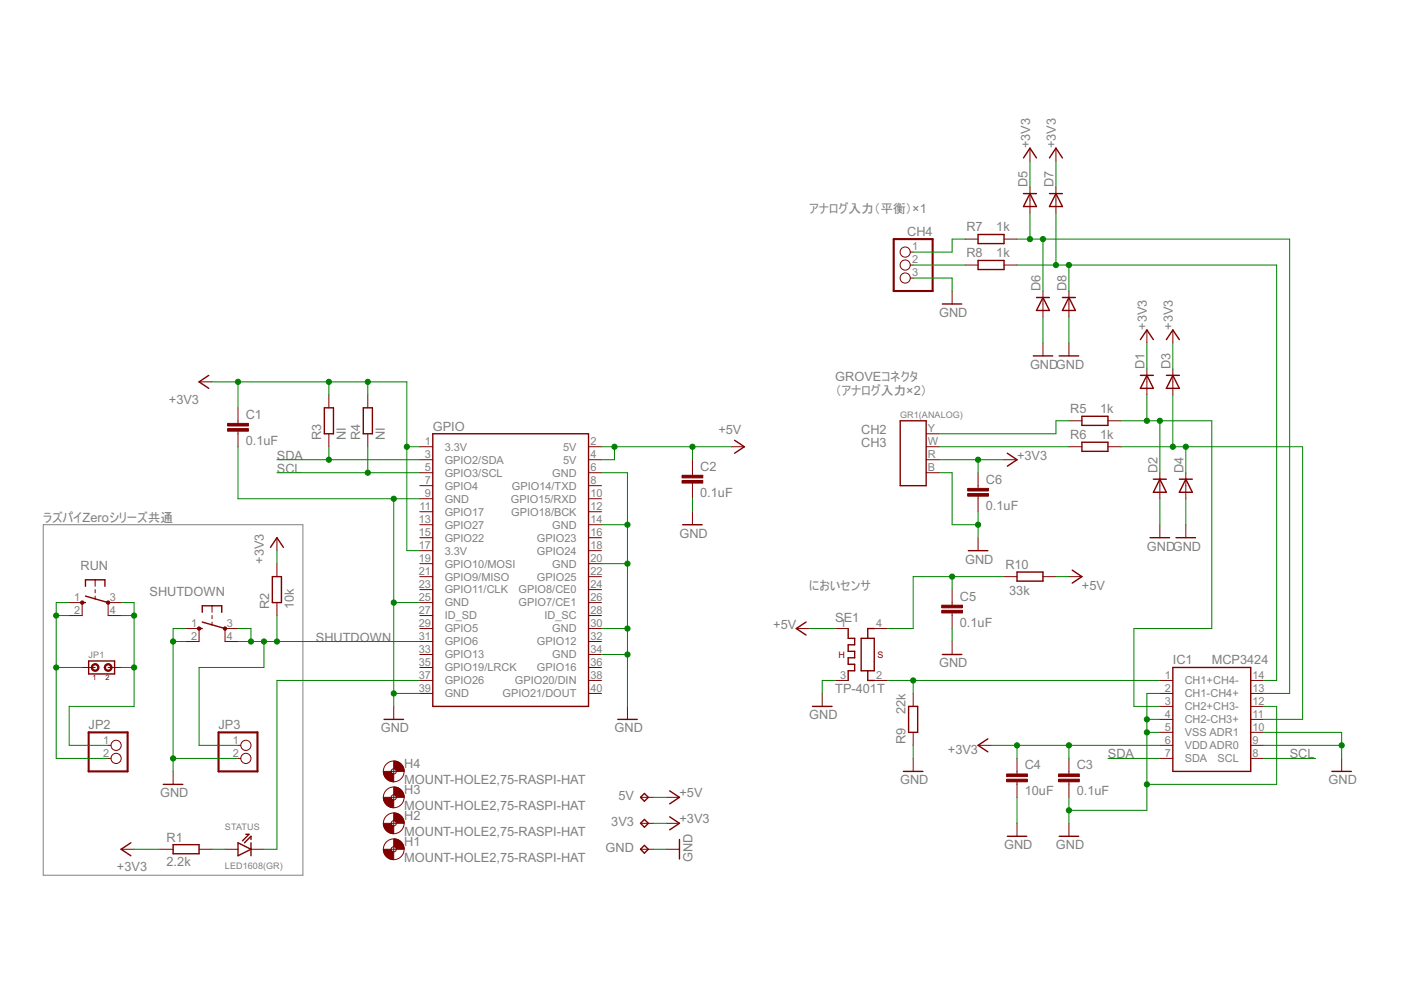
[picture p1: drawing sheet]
<svg xmlns="http://www.w3.org/2000/svg" width="297mm" height="210mm" viewBox="0 0 297 210" stroke-linecap="round" stroke-linejoin="round" font-family="sans-serif">
<path d="M9.2 111.3h55v74.3h-55z" fill="none" stroke="#808080" stroke-width=".21"/>
<g fill="#800000" stroke="#800000" stroke-width=".21">
<path d="M83.5 177.9a2.2 2.2 0 0 1 2.2 2.2h-1.7l-.2-.5-.3-.1z" fill-rule="evenodd"/>
<path d="M81.3 180.1h1.6l.3 .4 .3 .1v1.7a2.2 2.2 0 0 1-2.2-2.2z" fill-rule="evenodd"/>
<path d="M83.5 172.4a2.2 2.2 0 0 1 2.2 2.2h-1.7l-.1-.4-.4-.2z" fill-rule="evenodd"/>
<path d="M81.3 174.6h1.6l.3 .4 .3 .1v1.7a2.2 2.2 0 0 1-2.2-2.2z" fill-rule="evenodd"/>
<path d="M83.5 166.9a2.2 2.2 0 0 1 2.2 2.2h-1.7l-.1-.4-.4-.2z" fill-rule="evenodd"/>
<path d="M81.3 169.1h1.6l.1 .3 .5 .2v1.7a2.2 2.2 0 0 1-2.2-2.2z" fill-rule="evenodd"/>
<path d="M83.5 161.4a2.2 2.2 0 0 1 2.2 2.2h-1.7l-.1-.4-.4-.2z" fill-rule="evenodd"/>
<path d="M81.3 163.6h1.6l.3 .4 .3 .1v1.7a2.24 2.24 0 0 1-2.2-2.2z" fill-rule="evenodd"/>
<path d="M19.5 141a.83 .83 0 0 1 1.4 0 .83 .83 0 0 1-.5 1.3 .83 .83 0 0 1-1.1-.8h.3a.55 .55 0 0 1 .8-.5 .55 .55 0 0 1 .2 .9 .55 .55 0 0 1-.9-.2l-.1-.2h-.3z" fill-rule="evenodd"/>
<path d="M22.3 141a.83 .83 0 0 1 1.3 0 .83 .83 0 0 1-.4 1.3 .83 .83 0 0 1-1.1-.8h.3a.55 .55 0 0 1 .7-.5 .55 .55 0 0 1 .2 .9 .55 .55 0 0 1-.9-.2v-.2h-.3z" fill-rule="evenodd"/>
<circle cx="22.9" cy="127.8" r=".37"/>
<circle cx="17.4" cy="127.8" r=".37"/>
<circle cx="47.7" cy="133.3" r=".36"/>
<circle cx="42.2" cy="133.3" r=".36"/>
</g>
<g fill="none" stroke="#800000" stroke-width=".21">
<path d="M218.4 31.4v2.8M218.4 39.7v5.5M223.9 31.4v2.8M223.9 39.7v5.5M193 53.4h.6M193 56.2h.6M193 58.9h.6M204.6 56.2h2.8M204.6 50.7h2.8M212.9 56.2h2.7M212.9 50.7h2.7M201.9 61.7v2.8"/>
<path d="M221.1 61.7v5.5M221.1 72.7v2.8M226.6 61.7v5.5M226.6 72.7v2.8M243.2 70v2.7M243.2 78.2v5.5M248.7 70v2.7M248.7 78.2v5.5M42.2 81h2.8M50.5 86.5v3.3M50.5 91.4v3.3M69.7 83.7v2.8"/>
<path d="M69.7 92v2.7M78 83.7v2.8M78 92v2.7M89 94.7h2.8M89 97.5h2.8M124.8 94.7h2.7M124.8 97.5h2.7M146.8 97.5v3.3M155.1 94.7h2.7M196.4 94.7h2.7M196.4 97.5h2.7M196.4 92h2.7"/>
<path d="M212.9 97.5h2.7M226.6 94.7h2.8M226.6 89.2h2.8M234.9 94.7h2.8M234.9 89.2h2.8M58.7 114v2.8M58.7 119.5v2.8M89 100.2h2.8M89 103h2.8M89 105.7h2.8M89 108.5h2.8M89 111.3h2.8"/>
<path d="M89 114h2.8M89 116.8h2.8M89 119.5h2.8M124.8 100.2h2.7M124.8 103h2.7M124.8 105.7h2.7M124.8 108.5h2.7M124.8 111.3h2.7M124.8 114h2.7M124.8 116.8h2.7M124.8 119.5h2.7M146.8 102.4v3.3"/>
<path d="M146.8 108.5v2.8M196.4 100.2h2.7M207.4 100.2v3.3M207.4 105.2v3.3M207.4 114v2.8M245.9 100.2v5.5M245.9 111.3v2.7M251.4 100.2v5.5M251.4 111.3v2.7M14.7 127.8h2.7v2.7h-2.7M20.2 122.9v1.4M20.2 125v.7"/>
<path d="M20.2 126.4v.7M25.7 127.8h-2.8v2.7h2.8M39.5 133.3h2.7v2.7h-2.7M45 128.4v1.4M45 130.5v.7M45 131.9v.7M50.5 133.3h-2.8v2.7h2.8M58.7 127.8v2.7M89 122.3h2.8M89 125h2.8M89 127.8h2.8M89 130.5h2.8"/>
<path d="M89 133.3h2.8M89 136h2.8M89 138.8h2.8M124.8 122.3h2.7M124.8 125h2.7M124.8 127.8h2.7M124.8 130.5h2.7M124.8 133.3h2.7M124.8 136h2.7M124.8 138.8h2.7M168.8 133.3h2.8M177.1 133.3h2.7"/>
<path d="M185.4 133.3h2.7M201.9 125v3.3M201.9 130v3.3M201.9 136v2.8M212.9 122.3h2.7M221.1 122.3h2.8M226.6 122.3h2.8M17.4 141.5h2.8M22.9 141.5h2.8M22.9 158h.6M50.5 158h.6M83.5 149.8v2.7"/>
<path d="M89 141.5h2.8M89 144.3h2.8M89 147h2.8M124.8 141.5h2.7M124.8 144.3h2.7M124.8 147h2.7M133 149.8v2.7M174.3 147v2.8M177.1 144.3h2.7M185.4 144.3h2.7M193.6 147v2.8M193.6 155.3v2.7"/>
<path d="M207.4 158h2.7M245.9 144.3h2.8M245.9 147h2.8M245.9 158h2.8M245.9 149.8h2.8M245.9 152.5h2.8M245.9 155.3h2.8M265.2 144.3h2.7M265.2 147h2.7M265.2 158h2.7M265.2 149.8h2.7M265.2 152.5h2.7"/>
<path d="M265.2 155.3h2.7M22.9 160.8h.6M36.7 163.6v2.7M50.5 160.8h.6M82.9 174.6h1.1M82.9 169.1h1.1M82.9 163.6h1.1M83.5 163v1.1M83.5 168.5v1.1M83.5 174v1.1M83.5 179.5v1.1M135.8 174.6h2.8"/>
<path d="M135.8 169.1h2.8M141.3 174.6h2.8M141.3 169.1h2.8M193.6 160.8v2.8M215.6 160.8v3.3M215.6 165.8v3.3M215.6 174.6v2.7M226.6 160.8v3.3M226.6 165.8v3.3M226.6 174.6v2.7M245.9 160.8h2.8M265.2 160.8h2.7"/>
<path d="M284.5 160.8v2.8M25.7 180.1h2.7M33.9 180.1h2.8M42.2 180.1h2.8M47.7 180.1h2.8M53.2 180.1h2.8M82.9 180.1h1.1M135.8 180.1h2.8M141.3 180.1h2.8"/>
<circle cx="191.9" cy="53.4" r="1.08"/>
<circle cx="191.9" cy="58.9" r="1.08"/>
<circle cx="191.9" cy="56.2" r="1.08"/>
<circle cx="24.6" cy="158" r="1.08"/>
<circle cx="52.1" cy="158" r="1.08"/>
<circle cx="24.6" cy="160.8" r="1.08"/>
<circle cx="52.1" cy="160.8" r="1.08"/>
<circle cx="83.5" cy="169.1" r="2.2"/>
<circle cx="83.5" cy="163.6" r="2.2"/>
<circle cx="83.5" cy="174.6" r="2.2"/>
<circle cx="83.5" cy="163.6" r=".55"/>
<circle cx="83.5" cy="169.1" r=".55"/>
<circle cx="83.5" cy="174.6" r=".55"/>
<circle cx="83.5" cy="180.1" r="2.2"/>
<circle cx="83.5" cy="180.1" r=".55"/>
</g>
<g fill="none" stroke="#800000" stroke-width=".3">
<path d="M217 33.5l1.4-2.1 1.4 2.1M222.5 33.5l1.4-2.1 1.4 2.1M207.4 49.7h5.5v1.9h-5.5zM207.4 55.2h5.5v1.9h-5.5zM217 41h2.8M218.4 41l1.4 2.8h-2.8zM222.5 41h2.8M223.9 41l1.4 2.8h-2.8zM44.3 79.6l-2.1 1.4 2.1 1.3M199.8 64.5h4.1M219.1 75.5h4.1M219.8 63.1h2.7"/>
<path d="M221.1 63.1l1.4 2.7h-2.7zM224.6 75.5h4.1M225.3 63.1h2.7M226.6 63.1l1.4 2.7h-2.7zM241.8 79.6h2.7M241.8 72l1.4-2 1.3 2M243.2 79.6l1.3 2.7h-2.7zM247.3 79.6h2.7M247.3 72l1.4-2 1.3 2M248.7 79.6l1.3 2.7h-2.7zM68.8 86.5h1.9v5.5h-1.9zM77 86.5h2v5.5h-2z"/>
<path d="M91.8 92h33v57.8h-33zM155.7 93.3l2.1 1.4-2.1 1.4M190.9 89.2h5.5v13.8h-5.5zM213.6 96.1l2 1.4-2 1.3M229.4 88.3h5.5v1.9h-5.5zM229.4 93.8h5.5v1.9h-5.5zM57.3 116.1l1.4-2.1 1.4 2.1M144.7 111.3h4.2M205.3 116.8h4.1M243.8 114h4.2M244.5 101.6h2.8M245.9 101.6l1.4 2.8h-2.8z"/>
<path d="M249.3 114h4.2M250 101.6h2.8M251.4 101.6l1.4 2.8h-2.8zM17.4 127.8h.7M18.1 124.3v-1.4h4.1v1.4M18.1 126.4l4.8 1.4M42.2 133.3h.7M42.9 129.8v-1.4h4.1v1.4M42.9 131.9l4.8 1.4M57.7 122.3h2v5.5h-2zM170.9 131.9l-2.1 1.4 2.1 1.3M179.8 133.3v2h1.4v1.4h-1.4v1.4h1.4v1.4h-1.4v1.3h1.4v1.4h-1.4v2.1"/>
<path d="M182.6 135.3h2.8v6.9h-2.8zM185.4 133.3h-1.4v2M199.8 138.8h4.1M215.6 121.3h5.5v1.9h-5.5zM227.3 120.9l2.1 1.4-2.1 1.3M18.8 140.1h5.5v2.8h-5.5zM81.4 152.5h4.2M131 152.5h4.1M172.3 149.8h4.1M184 142.2v2.1h1.4M192.6 149.8h2v5.5h-2zM209.4 156.7l-2 1.3 2 1.4"/>
<path d="M248.7 141.5h16.5v22.1h-16.5zM27.7 178.7l-2 1.4 2 1.3M34.6 166.3h4.2M36.7 179.1h5.5v1.9h-5.5zM50.5 178.7l2.7 1.4-2.7 1.3zM52.1 176.9h.7l-1.4 1.4M53.2 178v-.7l-1.4 1.4M53.2 178.7v2.7M136.6 168.2l.9 .9-.9 .8-.8-.8zM136.6 173.7l.9 .9-.9 .8-.8-.8zM136.6 179.2l.9 .9-.9 .8-.8-.8zM142 167.7l2.1 1.4-2.1 1.3"/>
<path d="M142 173.2l2.1 1.4-2.1 1.3M144.1 178v4.1M191.5 163.6h4.2M213.6 177.3h4.1M224.6 177.3h4.1M282.4 163.6h4.1"/>
</g>
<path d="M189.5 50.7h8.2v11h-8.2zM18.8 155.3h8.3v8.3h-8.3zM46.3 155.3h8.3v8.3h-8.3z" fill="none" stroke="#800000" stroke-width=".44"/>
<g fill="#800000" stroke="#800000" stroke-width=".21">
<path d="M48.3 90.9h4.4v.5h-4.4z"/>
<path d="M48.3 89.8h4.4v.5h-4.4z"/>
<path d="M144.6 101.9h4.4v.5h-4.4z"/>
<path d="M144.6 100.8h4.4v.5h-4.4z"/>
<path d="M224.4 165.2h4.4v.6h-4.4z"/>
<path d="M224.4 164.1h4.4v.6h-4.4z"/>
<path d="M199.7 129.4h4.4v.6h-4.4z"/>
<path d="M199.7 128.3h4.4v.6h-4.4z"/>
<path d="M205.2 104.6h4.4v.6h-4.4z"/>
<path d="M205.2 103.5h4.4v.6h-4.4z"/>
<path d="M213.4 165.2h4.4v.6h-4.4z"/>
<path d="M213.4 164.1h4.4v.6h-4.4z"/>
</g>
<g fill="none" stroke="#008000" stroke-width=".21">
<path d="M218.4 34.2v5.5M223.9 34.2v5.5M193.6 58.9h8.3v2.8M193.6 56.2h11M204.6 50.7h-2.7v2.7h-8.3M215.6 50.7h57.8v96.3h-5.5M215.6 56.2h55.1v88.1h-2.8M218.4 45.2v5.5M221.1 50.7v11M223.9 45.2v11M226.6 56.2v5.5M221.1 67.2v5.5"/>
<path d="M226.6 67.2v5.5M243.2 72.7v5.5M248.7 72.7v5.5M45 81h41.3v35.8h2.7M50.5 94.7v11h38.5M50.5 81v5.5M58.7 97.5h30.3M69.7 81v2.7M69.7 94.7v2.8M78 81v2.7M78 94.7v5.5M86.3 94.7h2.7"/>
<path d="M127.5 94.7h27.6M130.3 94.7v2.8h-2.8M146.8 94.7v2.8M199.1 94.7h27.5M199.1 97.5h13.8M207.4 97.5v2.7M226.6 89.2h-2.7v2.8h-24.8M237.7 89.2h19.2v44.1h-16.5v16.5h5.5M237.7 94.7h38.5v57.8h-8.3M243.2 83.7v5.5M245.9 89.2v11M248.7 83.7v11"/>
<path d="M251.4 94.7v5.5M58.7 116.8v2.7M58.7 100.2h30.3M83.5 105.7v44.1M127.5 100.2h5.5v49.6M127.5 119.5h5.5M127.5 111.3h5.5M146.8 105.7v2.8M199.1 100.2h2.8v11.1h5.5M207.4 108.5v5.5M245.9 105.7v5.6M251.4 105.7v5.6"/>
<path d="M11.9 130.5h2.8M14.7 127.8h-2.8v33h11M25.7 127.8h2.7v22h-13.7v8.2h8.2M25.7 130.5h2.7M36.7 136h2.8M39.5 133.3h-2.8v30.3M50.5 136h38.5M50.5 133.3h2.7v2.7M56 136v5.5h-13.8v16.5h8.3M58.7 130.5v5.5M83.5 127.8h5.5M127.5 133.3h5.5"/>
<path d="M127.5 138.8h5.5M171.6 133.3h5.5M201.9 122.3v2.7M201.9 133.3v2.7M212.9 122.3h-19.3v11h-5.5M223.9 122.3h2.7M11.9 141.5h5.5M25.7 141.5h2.7M83.5 147h5.5M89 144.3h-30.3v35.8h-2.7M177.1 144.3h-2.8v2.7M188.1 144.3h57.8"/>
<path d="M193.6 144.3v2.7M193.6 158v2.8M210.1 158h35.8M215.6 158v2.8M226.6 158v2.8M243.2 155.3h2.7M243.2 152.5h2.7M245.9 147h-2.7v24.8h-16.6M267.9 158h16.6M267.9 149.8h2.8v16.5h-27.5M267.9 155.3h16.6v5.5M36.7 160.8h13.8"/>
<path d="M138.6 174.6h2.7M138.6 169.1h2.7M215.6 169.1v5.5M226.6 169.1v5.5M234.9 160.8h11M267.9 160.8h11M28.4 180.1h5.5M45 180.1h2.7M138.6 180.1h2.7"/>
</g>
<g fill="#008000" stroke="#008000" stroke-width=".21">
<circle cx="28.4" cy="130.5" r=".55"/>
<circle cx="28.4" cy="141.5" r=".55"/>
<circle cx="11.9" cy="130.5" r=".55"/>
<circle cx="11.9" cy="141.5" r=".55"/>
<circle cx="53.2" cy="136" r=".55"/>
<circle cx="58.7" cy="136" r=".55"/>
<circle cx="56" cy="136" r=".55"/>
<circle cx="36.7" cy="136" r=".55"/>
<circle cx="36.7" cy="160.8" r=".55"/>
<circle cx="83.5" cy="147" r=".55"/>
<circle cx="83.5" cy="127.8" r=".55"/>
<circle cx="83.5" cy="105.7" r=".55"/>
<circle cx="133" cy="111.3" r=".55"/>
<circle cx="133" cy="119.5" r=".55"/>
<circle cx="133" cy="133.3" r=".55"/>
<circle cx="133" cy="138.8" r=".55"/>
<circle cx="226.6" cy="171.8" r=".55"/>
<circle cx="243.2" cy="155.3" r=".55"/>
<circle cx="243.2" cy="152.5" r=".55"/>
<circle cx="243.2" cy="166.3" r=".55"/>
<circle cx="207.4" cy="111.3" r=".55"/>
<circle cx="284.5" cy="158" r=".55"/>
<circle cx="86.3" cy="94.7" r=".55"/>
<circle cx="50.5" cy="81" r=".55"/>
<circle cx="69.7" cy="81" r=".55"/>
<circle cx="78" cy="81" r=".55"/>
<circle cx="226.6" cy="158" r=".55"/>
<circle cx="215.6" cy="158" r=".55"/>
<circle cx="207.4" cy="97.5" r=".55"/>
<circle cx="146.8" cy="94.7" r=".55"/>
<circle cx="130.3" cy="94.7" r=".55"/>
<circle cx="69.7" cy="97.5" r=".55"/>
<circle cx="78" cy="100.2" r=".55"/>
<circle cx="193.6" cy="144.3" r=".55"/>
<circle cx="243.2" cy="89.2" r=".55"/>
<circle cx="245.9" cy="89.2" r=".55"/>
<circle cx="248.7" cy="94.7" r=".55"/>
<circle cx="251.4" cy="94.7" r=".55"/>
<circle cx="223.9" cy="56.2" r=".55"/>
<circle cx="226.6" cy="56.2" r=".55"/>
<circle cx="218.4" cy="50.7" r=".55"/>
<circle cx="221.1" cy="50.7" r=".55"/>
<circle cx="201.9" cy="122.3" r=".55"/>
</g>
<g font-size="3" fill="#808080">
<text x="218.4" y="31.4" transform="rotate(-90 218.4 31.4)">+3V3</text>
<text x="223.9" y="31.4" transform="rotate(-90 223.9 31.4)">+3V3</text>
<text x="217.9" y="39.7" transform="rotate(-90 217.9 39.7)">D5</text>
<text x="223.4" y="39.7" transform="rotate(-90 223.4 39.7)">D7</text>
<text x="192.3" y="50">CH4</text>
<text x="204.9" y="49.1">R7</text>
<text x="211.2" y="49">1k</text>
<text x="204.9" y="54.6">R8</text>
<text x="211.2" y="54.5">1k</text>
<text x="220.6" y="61.7" transform="rotate(-90 220.6 61.7)">D6</text>
<text x="226.1" y="61.7" transform="rotate(-90 226.1 61.7)">D8</text>
<text x="199.1" y="67.2">GND</text>
<text x="243.2" y="70" transform="rotate(-90 243.2 70)">+3V3</text>
<text x="248.7" y="70" transform="rotate(-90 248.7 70)">+3V3</text>
<text x="177.1" y="80.8">GROVEコネクタ</text>
<text x="218.4" y="78.2">GNDGND</text>
<text x="242.6" y="78.2" transform="rotate(-90 242.6 78.2)">D1</text>
<text x="248.1" y="78.2" transform="rotate(-90 248.1 78.2)">D3</text>
<text x="35.8" y="85.6">+3V3</text>
<text x="52.1" y="88.8">C1</text>
<text x="226.9" y="87.6">R5</text>
<text x="233.2" y="87.6">1k</text>
<text x="52.1" y="94.3">0.1uF</text>
<text x="68.1" y="93.4" transform="rotate(-90 68.1 93.4)">R3</text>
<text x="73.3" y="93.4" transform="rotate(-90 73.3 93.4)">NI</text>
<text x="76.4" y="93.4" transform="rotate(-90 76.4 93.4)">R4</text>
<text x="81.6" y="93.4" transform="rotate(-90 81.6 93.4)">NI</text>
<text x="91.7" y="91.4">GPIO</text>
<text x="152.3" y="92">+5V</text>
<text x="182.6" y="92">CH2</text>
<text x="182.6" y="94.7">CH3</text>
<text x="226.9" y="93.1">R6</text>
<text x="233.2" y="93.1">1k</text>
<text x="58.7" y="97.5">SDA</text>
<text x="58.7" y="100.2">SCL</text>
<text x="148.5" y="99.8">C2</text>
<text x="215.6" y="97.5">+3V3</text>
<text x="245.4" y="100.2" transform="rotate(-90 245.4 100.2)">D2</text>
<text x="250.9" y="100.2" transform="rotate(-90 250.9 100.2)">D4</text>
<text x="148.5" y="105.3">0.1uF</text>
<text x="209" y="102.6">C6</text>
<text x="144.1" y="114">GND</text>
<text x="209" y="108.1">0.1uF</text>
<text x="56" y="119.5" transform="rotate(-90 56 119.5)">+3V3</text>
<text x="204.6" y="119.5">GND</text>
<text x="243.2" y="116.7">GNDGND</text>
<text x="17.1" y="120.9">RUN</text>
<text x="213.2" y="120.6">R10</text>
<text x="229.4" y="125">+5V</text>
<text x="31.7" y="126.4">SHUTDOWN</text>
<text x="57.1" y="129.1" transform="rotate(-90 57.1 129.1)">R2</text>
<text x="62.3" y="129.1" transform="rotate(-90 62.3 129.1)">10k</text>
<text x="177.1" y="131.9">SE1</text>
<text x="203.5" y="127.3">C5</text>
<text x="214" y="126.1">33k</text>
<text x="67" y="136">SHUTDOWN</text>
<text x="163.9" y="133.3">+5V</text>
<text x="203.5" y="132.9">0.1uF</text>
<text x="199.1" y="141.5">GND</text>
<text x="248.7" y="140.7">IC1</text>
<text x="256.9" y="140.7">MCP3424</text>
<text x="177.1" y="147">TP-401T</text>
<text x="18.8" y="154.6">JP2</text>
<text x="46.3" y="154.6">JP3</text>
<text x="80.7" y="155.3">GND</text>
<text x="130.3" y="155.3">GND</text>
<text x="171.6" y="152.5">GND</text>
<text x="192" y="151.4" transform="rotate(-90 192 151.4)">22k</text>
<text x="192" y="157.8" transform="rotate(-90 192 157.8)">R9</text>
<text x="201" y="160">+3V3</text>
<text x="234.9" y="160.8">SDA</text>
<text x="273.4" y="160.8">SCL</text>
<text x="85.7" y="166.2">MOUNT-HOLE2,75-RASPI-HAT</text>
<text x="85.7" y="162.9">H4</text>
<text x="190.9" y="166.3">GND</text>
<text x="217.3" y="163.1">C4</text>
<text x="228.3" y="163.1">C3</text>
<text x="281.7" y="166.3">GND</text>
<text x="33.9" y="169.1">GND</text>
<text x="85.7" y="171.7">MOUNT-HOLE2,75-RASPI-HAT</text>
<text x="85.7" y="173.9">H2</text>
<text x="85.7" y="168.4">H3</text>
<text x="131.1" y="169.6">5V</text>
<text x="144.1" y="169.1">+5V</text>
<text x="217.3" y="168.6">10uF</text>
<text x="228.3" y="168.6">0.1uF</text>
<text x="35.3" y="178.4">R1</text>
<text x="85.7" y="177.2">MOUNT-HOLE2,75-RASPI-HAT</text>
<text x="85.7" y="179.4">H1</text>
<text x="129.6" y="175.1">3V3</text>
<text x="144.1" y="174.6">+3V3</text>
<text x="24.8" y="184.7">+3V3</text>
<text x="35.3" y="183.6">2.2k</text>
<text x="85.7" y="182.7">MOUNT-HOLE2,75-RASPI-HAT</text>
<text x="128.4" y="180.6">GND</text>
<text x="146.8" y="182.8" transform="rotate(-90 146.8 182.8)">GND</text>
<text x="212.9" y="180.1">GND</text>
<text x="223.9" y="180.1">GND</text>
</g>
<g font-size="2.7" fill="#808080">
<text x="171.6" y="45.2">アナログ入力（平衡）×1</text>
<text x="177.1" y="83.7">（アナログ入力×2）</text>
<text x="9.2" y="110.7">ラズパイZeroシリーズ共通</text>
<text x="171.6" y="125">においセンサ</text>
</g>
<g font-size="2.6" fill="#808080">
<text x="193.4" y="53.1">1</text>
<text x="193.4" y="55.8">2</text>
<text x="193.4" y="58.6">3</text>
<text x="90.1" y="94.3">1</text>
<text x="94.3" y="95.6">3.3V</text>
<text x="119.4" y="95.6">5V</text>
<text x="125.2" y="94.3">2</text>
<text x="196.7" y="91.6">Y</text>
<text x="196.7" y="94.3">W</text>
<text x="90.1" y="97.1">3</text>
<text x="90.1" y="99.8">5</text>
<text x="94.3" y="98.3">GPIO2/SDA</text>
<text x="94.3" y="101.1">GPIO3/SCL</text>
<text x="117.1" y="101.1">GND</text>
<text x="119.4" y="98.3">5V</text>
<text x="125.2" y="97.1">4</text>
<text x="125.2" y="99.8">6</text>
<text x="196.7" y="97.1">R</text>
<text x="196.7" y="99.8">B</text>
<text x="90.1" y="102.6">7</text>
<text x="90.1" y="105.4">9</text>
<text x="94.3" y="103.8">GPIO4</text>
<text x="94.3" y="106.6">GND</text>
<text x="108.3" y="106.6">GPIO15/RXD</text>
<text x="108.5" y="103.8">GPIO14/TXD</text>
<text x="125.2" y="102.6">8</text>
<text x="125.2" y="105.4">10</text>
<text x="88.8" y="110.9">13</text>
<text x="88.8" y="113.6">15</text>
<text x="89" y="108.1">11</text>
<text x="94.3" y="109.3">GPIO17</text>
<text x="94.3" y="112.1">GPIO27</text>
<text x="108.4" y="109.3">GPIO18/BCK</text>
<text x="117.1" y="112.1">GND</text>
<text x="125.2" y="108.1">12</text>
<text x="125.2" y="110.9">14</text>
<text x="125.2" y="113.6">16</text>
<text x="88.8" y="116.4">17</text>
<text x="88.8" y="119.1">19</text>
<text x="94.3" y="114.8">GPIO22</text>
<text x="94.3" y="117.6">3.3V</text>
<text x="113.8" y="114.8">GPIO23</text>
<text x="113.8" y="117.6">GPIO24</text>
<text x="125.2" y="116.4">18</text>
<text x="125.2" y="119.1">20</text>
<text x="88.8" y="121.9">21</text>
<text x="88.8" y="124.6">23</text>
<text x="94.3" y="120.3">GPIO10/MOSI</text>
<text x="94.3" y="123.1">GPIO9/MISO</text>
<text x="94.3" y="125.8">GPIO11/CLK</text>
<text x="110" y="125.8">GPIO8/CE0</text>
<text x="113.8" y="123.1">GPIO25</text>
<text x="117.1" y="120.3">GND</text>
<text x="125.2" y="121.9">22</text>
<text x="125.2" y="124.6">24</text>
<text x="15.7" y="127.4">1</text>
<text x="15.7" y="130.1">2</text>
<text x="23.3" y="127.4">3</text>
<text x="23.3" y="130.1">4</text>
<text x="88.8" y="127.4">25</text>
<text x="88.8" y="130.1">27</text>
<text x="94.3" y="128.6">GND</text>
<text x="94.3" y="131.3">ID_SD</text>
<text x="110" y="128.6">GPIO7/CE1</text>
<text x="115.4" y="131.3">ID_SC</text>
<text x="125.2" y="127.4">26</text>
<text x="125.2" y="130.1">28</text>
<text x="40.5" y="132.9">1</text>
<text x="40.5" y="135.6">2</text>
<text x="48.1" y="132.9">3</text>
<text x="48.1" y="135.6">4</text>
<text x="88.8" y="132.9">29</text>
<text x="88.8" y="135.6">31</text>
<text x="94.3" y="134.1">GPIO5</text>
<text x="94.3" y="136.8">GPIO6</text>
<text x="113.8" y="136.8">GPIO12</text>
<text x="117.1" y="134.1">GND</text>
<text x="125.2" y="132.9">30</text>
<text x="125.2" y="135.6">32</text>
<text x="178.2" y="132.9">1</text>
<text x="185.7" y="132.9">4</text>
<text x="88.8" y="138.4">33</text>
<text x="88.8" y="141.1">35</text>
<text x="88.8" y="143.9">37</text>
<text x="94.3" y="139.6">GPIO13</text>
<text x="94.3" y="142.3">GPIO19/LRCK</text>
<text x="113.8" y="142.3">GPIO16</text>
<text x="117.1" y="139.6">GND</text>
<text x="125.2" y="138.4">34</text>
<text x="125.2" y="141.1">36</text>
<text x="125.2" y="143.9">38</text>
<text x="178.2" y="143.9">3</text>
<text x="185.7" y="143.9">2</text>
<text x="247" y="143.9">1</text>
<text x="265.6" y="143.9">14</text>
<text x="88.8" y="146.6">39</text>
<text x="94.3" y="145.1">GPIO26</text>
<text x="94.3" y="147.9">GND</text>
<text x="106.5" y="147.9">GPIO21/DOUT</text>
<text x="109.2" y="145.1">GPIO20/DIN</text>
<text x="125.2" y="146.6">40</text>
<text x="247" y="146.6">2</text>
<text x="247" y="149.4">3</text>
<text x="251.2" y="145.1">CH1+CH4-</text>
<text x="251.2" y="147.9">CH1-CH4+</text>
<text x="265.6" y="149.4">12</text>
<text x="265.6" y="146.6">13</text>
<text x="247" y="152.1">4</text>
<text x="247" y="154.9">5</text>
<text x="251.2" y="150.6">CH2+CH3-</text>
<text x="251.2" y="153.4">CH2-CH3+</text>
<text x="265.6" y="154.9">10</text>
<text x="265.6" y="152.1">11</text>
<text x="21.9" y="157.7">1</text>
<text x="21.9" y="160.4">2</text>
<text x="49.4" y="157.7">1</text>
<text x="49.4" y="160.4">2</text>
<text x="247" y="157.7">6</text>
<text x="247" y="160.4">7</text>
<text x="251.2" y="156.1">VSS ADR1</text>
<text x="251.2" y="158.9">VDDADR0</text>
<text x="251.2" y="161.6">SDA</text>
<text x="258.1" y="161.6">SCL</text>
<text x="265.6" y="160.4">8</text>
<text x="265.6" y="157.7">9</text>
</g>
<g font-size="2.1" fill="#808080">
<text x="190.9" y="88.7">GR1(ANALOG)</text>
<text x="18.8" y="139.5">JP1</text>
<text x="47.7" y="175.9">STATUS</text>
<text x="47.7" y="184.2">LED1608(GR)</text>
</g>
<g font-size="2.1" fill="#800000">
<text x="177.8" y="139.5">H</text>
<text x="186" y="139.5">S</text>
</g>
<g font-size="1.7" fill="#800000">
<text x="19.6" y="144.3">1</text>
<text x="22.4" y="144.3">2</text>
</g>
</svg>
